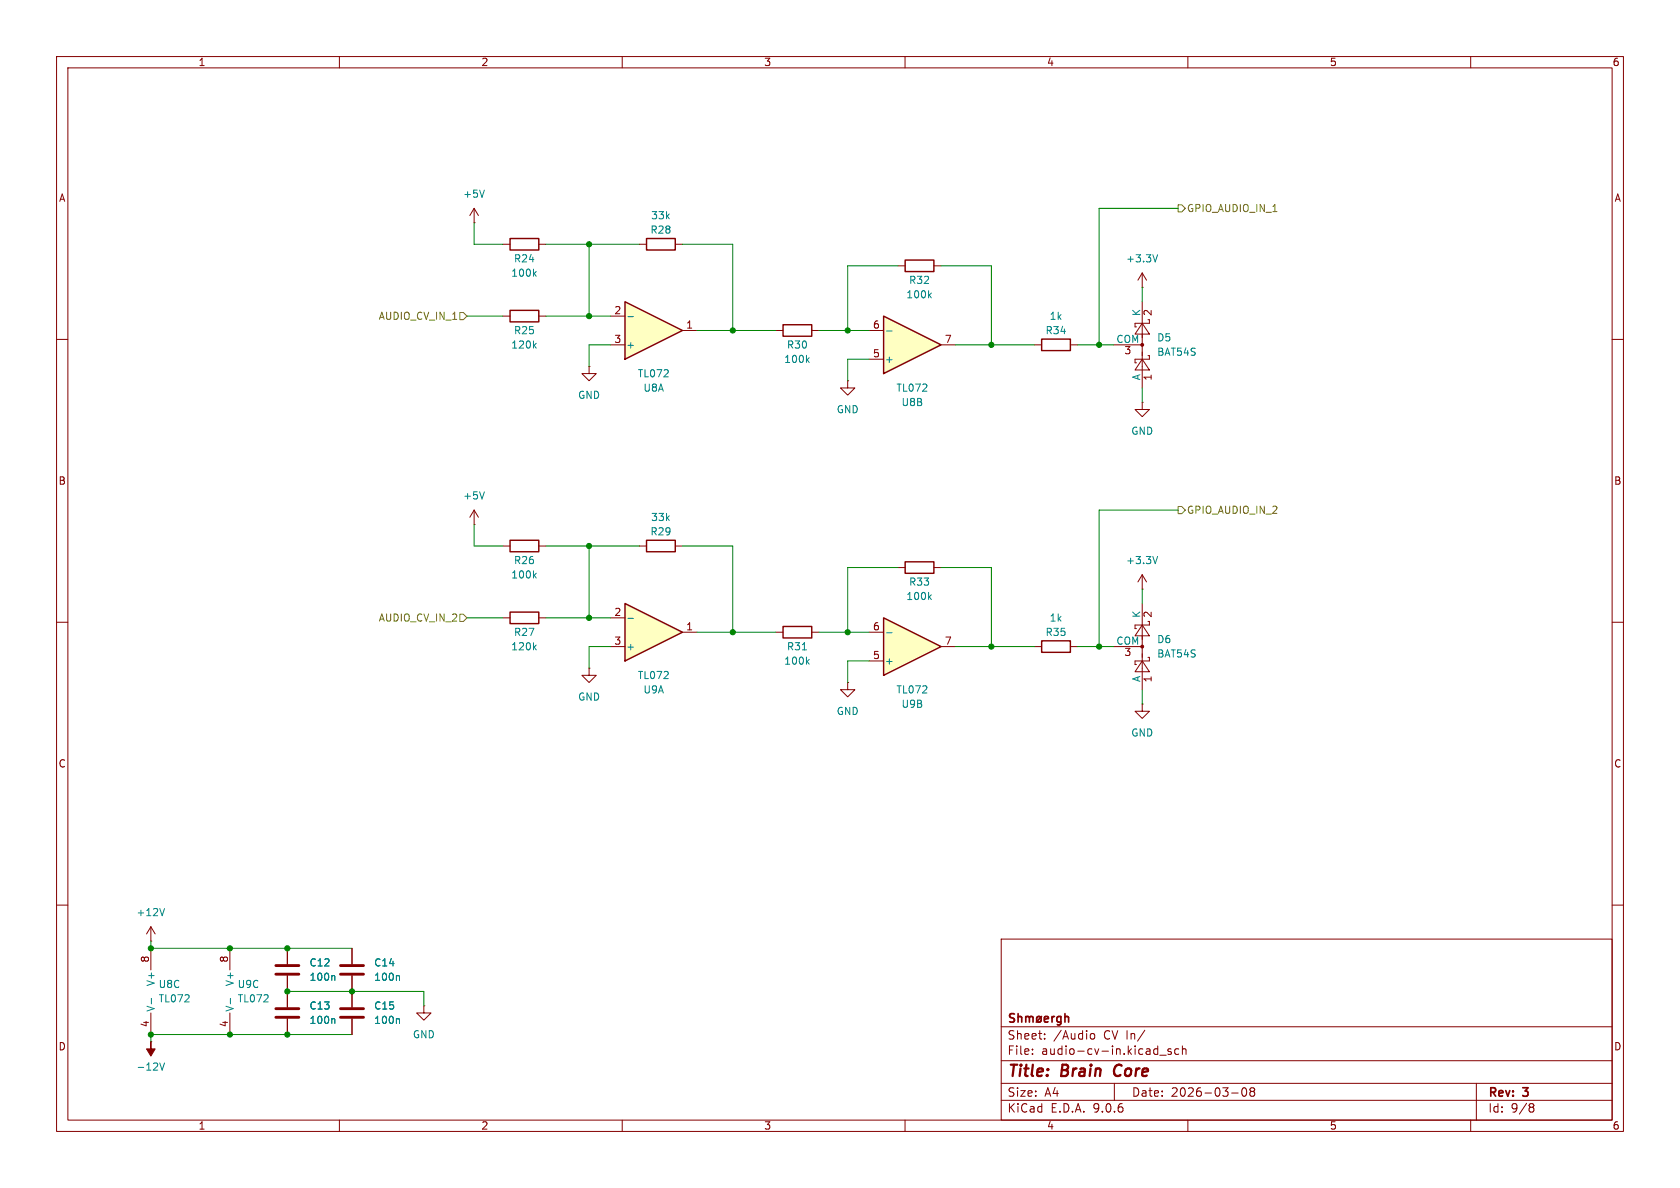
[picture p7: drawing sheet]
<svg xmlns="http://www.w3.org/2000/svg" width="297mm" height="210mm" viewBox="0 0 297 210" stroke-linecap="round" stroke-linejoin="round" font-family="sans-serif">
<g fill="none" stroke="#840000" stroke-width=".18">
<path d="M10 10h277v190h-277zM12 12h273v186h-273zM60 10v2M110 10v2M160 10v2M210 10v2M260 10v2M10 60h2M285 60h2M10 110h2M104.1 118.1v1.3h1.3l-1.3 1.3-1.2-1.3h1.2M104.1 118.1h.1"/>
<path d="M158.7 100.3h1.3M165.1 100.3h1.3M285 110h2M10 160h2M177 166h108v32h-108zM285 160h2M60 198v2M110 198v2M160 198v2M177 194.5h108M177 191.5h108M177 187.5h108"/>
<path d="M177 181.5h108M182.5 186.3v.1M182.5 185.5v.1M184.7 183.6v.1M184.7 182.8v.1M192.7 183l.3-.3 .4 .1 .1 .2v.4l-.1 .2-.4 .1-.3-.3M197 191.5v3M202.4 182.1l-1.3 2M205 186.5h1.2M207 185.5l-.3-.1-.2 .2v.2l.5 .2v.3h-.5M208.4 185.5l-.4-.1-.3 .3v.4l.1 .2h.6M209 185.5l.2-.1 .4 .1 .1 .9"/>
<path d="M209 184.9v1.5M210 198v2M217.7 193.2h1.2M219.7 192.4l.2-.1a.81 .81 0 0 1 .6 .6 .81 .81 0 0 1-.3 .8l-.2 .1a.81 .81 0 0 1-.3-1.4zM221.2 192.9l-.2-.2 .2-.4 .5 .1 .1 .2-.3 .3M221.2 192.9l-.2 .3v.5l.2 .1 .5-.1 .1-.2-.1-.4-.2-.2M221.2 192.9h.3M260 198v2M261 191.5v6.5M270.6 195.1l.4 .1 .2 .2-.3 .3M270.6 195.7h.3M270.9 195.7l.2 .2 .1 .4-.2 .2-.4 .1"/>
</g>
<path d="M197.2 188.5a1.27 1.27 0 0 0 0 1.6" fill="none" stroke="#840000" stroke-width=".4"/>
<g fill="none" stroke="#840000" stroke-width=".3">
<path d="M179.3 179.3l-.5-.1-.2 .1v.5l.6 .2 .1 .4-.2 .3-.6-.1M180 179.8l.2-.1 .4 .1v.9M180 179.2v1.5M181.3 179.8l.5-.1 .2 .2M181.3 179.7v1M182 179.9l.2-.2 .4 .1v.9M182 179.9v.8M183.4 179.8l.4-.1 .3 .3v.4l-.3 .3-.4-.1-.1-.2v-.4zM184.1 179.7l-.9 1M186 179.7v1M186.4 179.7l-.3 .1-.1 .2M187.6 179.8l-.5-.1-.3 .3v.4l.2 .2h.6"/>
<path d="M187.6 179.7v1.2l-.3 .3-.4-.1M188.3 179.8l.2-.1 .3 .1 .1 .9M188.3 179.2v1.5M184.6 180.2l.7-.2v-.2l-.5-.1-.2 .2 .1 .7h.6"/>
</g>
<path d="M160 99.3h5.1v2h-5.1z" fill="none" stroke="#840000" stroke-width=".25"/>
<path d="M164.3 105.5l.3 .5M164.6 105.1l-.4 .5" fill="none" stroke="#008484" stroke-width=".18"/>
<path d="M110.5 106.7l10.1 5.1-10.1 5z" fill="#ffffc2"/>
<path d="M90.2 42.2h5v2h-5zM90.2 108.2h5v2h-5zM110.5 106.7l10.1 5.1-10.1 5z" fill="none" stroke="#840000" stroke-width=".25"/>
<g fill="none" stroke="#840000" stroke-width=".18">
<path d="M83.8 39.4h.1M83.8 36.8l-.7 1.3M83.8 36.8l.8 1.3M83.8 36.8v2.6M88.9 43.2h1.3M95.2 43.2h1.3M88.9 109.2h1.3M95.2 109.2h1.3M107.9 114.3h2.6M107.9 109.2h2.6M120.6 111.8h2.6M26.7 166.4h.1"/>
<path d="M26.7 163.8v2.6M26.7 167.6v3.9M26.7 179.1v3.8M26.7 163.8l-.8 1.3M26.7 163.8l.7 1.3M40.6 167.6v3.9M40.6 179.1v3.8M50.8 167.6v2.8M50.8 172.5v5.6M62.2 167.6v2.8M62.2 172.5v5.6M74.9 177.8v1.3h1.3l-1.3 1.2-1.2-1.2h1.2"/>
<path d="M74.9 177.8h.1M26.7 184.2h.1M50.8 180.1v2.8M62.2 180.1v2.8"/>
</g>
<g fill="none" stroke="#008484" stroke-width=".18">
<path d="M85.6 33.6l-.4 1.3M94.4 48.4l.4 .4M94.8 48l-.5 .5M94.4 114.4l.4 .5M94.8 114l-.5 .5M111 109.3h1M26.8 176.5v1M29.1 160.6l-.4 1.3M40.7 176.5v1M59 172.5l.2 .1v.7M70.4 172.5l.2 .1v.7M28.2 187.9l.5 1.3 .4-1.3"/>
<path d="M59 180.1l.2 .2v.6M70.4 180.1l.2 .2v.6"/>
</g>
<path d="M26.7 184.2v1.2h.7l-.7 1.3-.8-1.3h.8z" fill="#840000" stroke="#840000" stroke-width=".18"/>
<path d="M48.8 170.7h4M48.8 172.2h4M48.8 178.3h4M48.8 179.8h4M60.2 170.7h4.1M60.2 172.2h4.1M60.2 178.3h4.1M60.2 179.8h4.1" fill="none" stroke="#840000" stroke-width=".51"/>
<path d="M110.5 53.3l10.1 5.1-10.1 5.1z" fill="#ffffc2"/>
<path d="M90.2 54.9h5v2h-5zM110.5 53.3l10.1 5.1-10.1 5.1zM114.3 42.2h5.1v2h-5.1zM138.4 57.4h5.1v2h-5.1zM90.2 95.5h5v2h-5zM114.3 95.5h5.1v2h-5.1z" fill="none" stroke="#840000" stroke-width=".25"/>
<g fill="none" stroke="#840000" stroke-width=".18">
<path d="M88.9 55.9h1.3M95.2 55.9h1.3M107.9 55.9h2.6M113 43.2h1.3M119.4 43.2h1.2M120.6 58.4h2.6M137.2 58.4h1.2M143.5 58.4h1.3M104.1 64.8v1.2h1.3l-1.3 1.3-1.2-1.3h1.2M104.1 64.8h.1M107.9 61h2.6M149.9 67.3v1.3h1.2l-1.2 1.3-1.3-1.3h1.3"/>
<path d="M149.9 67.3h.1M83.8 92.7h.1M83.8 90.2l-.7 1.2M83.8 90.2l.8 1.2M83.8 90.2v2.5M88.9 96.5h1.3M95.2 96.5h1.3M113 96.5h1.3M119.4 96.5h1.2M149.9 120.7v1.2h1.2l-1.2 1.3-1.3-1.3h1.3M149.9 120.7h.1"/>
</g>
<path d="M111 56h1M94.4 61.1l.4 .4M94.8 60.7l-.5 .5M142.7 63.6l.4 .5M143.1 63.2l-.5 .5M85.6 86.9l-.4 1.3M94.4 101.7l.4 .5M94.8 101.3l-.5 .5" fill="none" stroke="#008484" stroke-width=".18"/>
<path d="M156.2 109.2l10.2 5.1-10.2 5.1z" fill="#ffffc2"/>
<path d="M160 46h5.1v2h-5.1zM184.1 59.9h5.1v2.1h-5.1zM138.4 110.7h5.1v2.1h-5.1zM156.2 109.2l10.2 5.1-10.2 5.1zM184.1 113.3h5.1v2h-5.1z" fill="none" stroke="#840000" stroke-width=".25"/>
<g fill="none" stroke="#840000" stroke-width=".18">
<path d="M158.7 47h1.3M165.1 47h1.3M201.9 50.8h.1M201.9 57.2l1.3 1.9h-2.5zM201.9 48.3l-.7 1.2M201.9 48.3l.8 1.2M201.9 48.3v2.5M201.9 53.3v15.3M203.2 56.5v.7h-2.5v.6h.2M182.9 61h1.2M189.2 61h1.3M196.8 61h5.1"/>
<path d="M201.9 63.5l1.3 1.9h-2.5zM201.9 71.1v1.3h1.3l-1.3 1.3-1.2-1.3h1.2M201.9 71.1h.1M202.9 62.9h.3v.6h-2.5v.6h.2M137.2 111.8h1.2M143.5 111.8h1.3M153.7 116.8h2.5M153.7 111.8h2.5M166.4 114.3h2.5M182.9 114.3h1.2M189.2 114.3h1.3M201.9 104.1h.1"/>
<path d="M201.9 101.6v2.5M201.9 101.6l-.7 1.3M201.9 101.6l.8 1.3"/>
</g>
<path d="M164.3 52.2l.3 .4M164.6 51.8l-.4 .5M204.7 45l-.5 1.3M204.7 98.4l-.5 1.2M141.8 114.9h.8M142.7 116.9l.4 .5M143.1 116.6l-.5 .5M156.7 111.9h1" fill="none" stroke="#008484" stroke-width=".18"/>
<circle cx="201.9" cy="61" r=".25" fill="#840000" stroke="#840000" stroke-width=".18"/>
<path d="M156.2 55.9l10.2 5.1-10.2 5z" fill="#ffffc2"/>
<path d="M156.2 55.9l10.2 5.1-10.2 5z" fill="none" stroke="#840000" stroke-width=".25"/>
<g fill="none" stroke="#840000" stroke-width=".18">
<path d="M153.7 58.4h2.5M153.7 63.5h2.5M166.4 61h2.5M196.8 114.3h5.1M201.9 116.8l1.3 1.9h-2.5zM201.9 110.5l1.3 1.9h-2.5zM201.9 106.7v15.2M202.9 116.2h.3v.6h-2.5v.7h.2M203.2 109.9v.6h-2.5v.6h.2M201.9 124.5v1.2h1.3l-1.3 1.3-1.2-1.3h1.2M201.9 124.5h.1M50.8 167.6v2.8"/>
<path d="M50.8 172.5v5.6M62.2 167.6v2.8M62.2 172.5v5.6M50.8 180.1v2.8M62.2 180.1v2.8"/>
</g>
<path d="M156.7 58.5h1M59 172.5l.2 .1v.7M70.4 172.5l.2 .1v.7M59 180.1l.2 .2v.6M70.4 180.1l.2 .2v.6" fill="none" stroke="#008484" stroke-width=".18"/>
<circle cx="201.9" cy="114.3" r=".25" fill="#840000" stroke="#840000" stroke-width=".18"/>
<path d="M208.3 36.2h.6l.6 .6-.6 .7h-.6zM225 37.4h.7M81.3 55.2h.6l.6 .7-.6 .6h-.6zM208.3 89.5h.6l.6 .7-.6 .6h-.6zM81.3 108.6h.6l.6 .6-.6 .7h-.6z" fill="none" stroke="#848400" stroke-width=".18"/>
<g fill="none" stroke="#008400" stroke-width=".18">
<path d="M83.8 39.4v3.8h5.1M208.3 36.8h-14v24.2M82.5 55.9h6.4M96.5 43.2h16.5M96.5 55.9h11.4M104.1 43.2v12.7M120.6 43.2h8.9v15.2M123.2 58.4h14M144.8 58.4h8.9M158.7 47h-8.8v11.4M166.4 47h8.9v14M201.9 50.8v2.5"/>
<path d="M107.9 61h-3.8v3.8M153.7 63.5h-3.8v3.8M168.9 61h14M190.5 61h6.3M201.9 68.6v2.5M83.8 92.7v3.8h5.1M96.5 96.5h16.5M104.1 96.5v12.7M120.6 96.5h8.9v15.3M208.3 90.2h-14v24.1M82.5 109.2h6.4M96.5 109.2h11.4"/>
<path d="M107.9 114.3h-3.8v3.8M123.2 111.8h14M144.8 111.8h8.9M153.7 116.8h-3.8v3.9M158.7 100.3h-8.8v11.5M166.4 100.3h8.9v14M168.9 114.3h14M190.5 114.3h6.3M201.9 104.1v2.6M201.9 121.9v2.6M26.7 166.4v1.2h35.5M50.8 175.3h24.1v2.5"/>
<path d="M62.2 182.9h-35.5v1.3"/>
</g>
<g fill="#008400" stroke="#008400" stroke-width=".18">
<circle cx="149.9" cy="111.8" r=".46"/>
<circle cx="129.5" cy="111.8" r=".46"/>
<circle cx="26.7" cy="182.9" r=".46"/>
<circle cx="40.6" cy="182.9" r=".46"/>
<circle cx="104.1" cy="109.2" r=".46"/>
<circle cx="104.1" cy="96.5" r=".46"/>
<circle cx="50.8" cy="182.9" r=".46"/>
<circle cx="50.8" cy="175.3" r=".46"/>
<circle cx="50.8" cy="167.6" r=".46"/>
<circle cx="62.2" cy="175.3" r=".46"/>
<circle cx="40.6" cy="167.6" r=".46"/>
<circle cx="26.7" cy="167.6" r=".46"/>
<circle cx="104.1" cy="55.9" r=".46"/>
<circle cx="104.1" cy="43.2" r=".46"/>
<circle cx="149.9" cy="58.4" r=".46"/>
<circle cx="129.5" cy="58.4" r=".46"/>
<circle cx="194.3" cy="114.3" r=".46"/>
<circle cx="194.3" cy="61" r=".46"/>
<circle cx="175.3" cy="61" r=".46"/>
<circle cx="175.3" cy="114.3" r=".46"/>
</g>
<g font-size="2.8" fill="#840000">
<text x="178" y="190.9">Title:</text>
<text x="187.7" y="190.9">Brain</text>
<text x="197.8" y="190.9">Core</text>
</g>
<g font-size="2.1" fill="#840000">
<text x="178" y="184">Sheet:</text>
<text x="186.2" y="184">/Audio</text>
<text x="195.2" y="184">CV In/</text>
<text x="178" y="186.7">File:</text>
<text x="184.1" y="186.7">audio-cv-in.kicad_sch</text>
<text x="178" y="196.9">KiCad</text>
<text x="178" y="194.1">Size:</text>
<text x="184.7" y="194.1">A4</text>
<text x="185.7" y="196.9">E.D.A.</text>
<text x="193.3" y="196.9">9.0.6</text>
<text x="200" y="194.1">Date:</text>
<text x="207" y="194.1">2026-03-08</text>
<text x="263" y="194.3">Rev:</text>
<text x="263" y="196.9">Id:</text>
<text x="267.1" y="196.9">9/8</text>
<text x="269.4" y="194.3">3</text>
</g>
<g font-size="1.8" fill="#840000">
<text x="35" y="11.9">1</text>
<text x="85" y="11.9">2</text>
<text x="135" y="11.9">3</text>
<text x="185" y="11.9">4</text>
<text x="235" y="11.9">5</text>
<text x="285" y="11.9">6</text>
<text x="10.3" y="35.9">A</text>
<text x="285.3" y="35.9">A</text>
<text x="108.5" y="55.6">2</text>
<text x="121.2" y="58.2">1</text>
<text x="154.2" y="58.2">6</text>
<text x="203.9" y="56" transform="rotate(-90 203.9 56)">2</text>
<text x="108.5" y="60.7">3</text>
<text x="154.2" y="63.2">5</text>
<text x="166.9" y="60.7">7</text>
<text x="198.7" y="62.9">3</text>
<text x="203.9" y="67.4" transform="rotate(-90 203.9 67.4)">1</text>
<text x="10.3" y="85.9">B</text>
<text x="285.3" y="85.9">B</text>
<text x="108.5" y="109">2</text>
<text x="121.2" y="111.5">1</text>
<text x="154.2" y="111.5">6</text>
<text x="203.9" y="109.3" transform="rotate(-90 203.9 109.3)">2</text>
<text x="108.5" y="114">3</text>
<text x="154.2" y="116.6">5</text>
<text x="166.9" y="114">7</text>
<text x="198.7" y="116.3">3</text>
<text x="203.9" y="120.7" transform="rotate(-90 203.9 120.7)">1</text>
<text x="10.3" y="135.9">C</text>
<text x="285.3" y="135.9">C</text>
<text x="26.4" y="170.3" transform="rotate(-90 26.4 170.3)">8</text>
<text x="40.4" y="170.3" transform="rotate(-90 40.4 170.3)">8</text>
<text x="10.3" y="185.9">D</text>
<text x="26.4" y="181.7" transform="rotate(-90 26.4 181.7)">4</text>
<text x="40.4" y="181.7" transform="rotate(-90 40.4 181.7)">4</text>
<text x="285.3" y="185.9">D</text>
<text x="35" y="199.9">1</text>
<text x="85" y="199.9">2</text>
<text x="135" y="199.9">3</text>
<text x="185" y="199.9">4</text>
<text x="235" y="199.9">5</text>
<text x="285" y="199.9">6</text>
</g>
<g font-size="1.8" fill="#008484">
<text x="81.8" y="35.2">+5V</text>
<text x="114.9" y="41.5">R28</text>
<text x="115" y="39">33k</text>
<text x="90.8" y="46.6">R24</text>
<text x="199" y="46.6">+3.3V</text>
<text x="90.3" y="49.1">100k</text>
<text x="160.1" y="52.9">100k</text>
<text x="160.6" y="50.4">R32</text>
<text x="90.8" y="59.3">R25</text>
<text x="184.7" y="59.3">R34</text>
<text x="185.5" y="56.7">1k</text>
<text x="201.7" y="56" transform="rotate(-90 201.7 56)">K</text>
<text x="90.3" y="61.8">120k</text>
<text x="110.6" y="61.8">+</text>
<text x="138.5" y="64.4">100k</text>
<text x="139" y="61.8">R30</text>
<text x="156.3" y="64.4">+</text>
<text x="197.3" y="60.7">COM</text>
<text x="204.5" y="60.6">D5</text>
<text x="204.5" y="63.1">BAT54S</text>
<text x="102.1" y="70.7">GND</text>
<text x="112.7" y="66.9">TL072</text>
<text x="113.7" y="69.4">U8A</text>
<text x="158.4" y="69.4">TL072</text>
<text x="159.3" y="72">U8B</text>
<text x="201.7" y="67.3" transform="rotate(-90 201.7 67.3)">A</text>
<text x="147.8" y="73.3">GND</text>
<text x="199.9" y="77.1">GND</text>
<text x="81.8" y="88.5">+5V</text>
<text x="114.9" y="94.8">R29</text>
<text x="115" y="92.3">33k</text>
<text x="90.8" y="99.9">R26</text>
<text x="199" y="99.9">+3.3V</text>
<text x="90.3" y="102.5">100k</text>
<text x="160.1" y="106.3">100k</text>
<text x="160.6" y="103.7">R33</text>
<text x="90.8" y="112.6">R27</text>
<text x="184.7" y="112.6">R35</text>
<text x="185.5" y="110.1">1k</text>
<text x="201.7" y="109.3" transform="rotate(-90 201.7 109.3)">K</text>
<text x="204.5" y="113.9">D6</text>
<text x="90.3" y="115.2">120k</text>
<text x="110.6" y="115.2">+</text>
<text x="138.5" y="117.7">100k</text>
<text x="139" y="115.2">R31</text>
<text x="156.3" y="117.7">+</text>
<text x="197.3" y="114">COM</text>
<text x="204.5" y="116.4">BAT54S</text>
<text x="102.1" y="124.1">GND</text>
<text x="112.7" y="120.2">TL072</text>
<text x="113.7" y="122.8">U9A</text>
<text x="158.4" y="122.8">TL072</text>
<text x="159.3" y="125.3">U9B</text>
<text x="201.7" y="120.7" transform="rotate(-90 201.7 120.7)">A</text>
<text x="147.8" y="126.6">GND</text>
<text x="199.9" y="130.4">GND</text>
<text x="24" y="162.2">+12V</text>
<text x="54.6" y="173.6">100n</text>
<text x="54.6" y="171">C12</text>
<text x="66" y="173.6">100n</text>
<text x="66" y="171">C14</text>
<text x="27.5" y="178.9" transform="rotate(-90 27.5 178.9)">V-</text>
<text x="27.5" y="174.4" transform="rotate(-90 27.5 174.4)">V+</text>
<text x="27.9" y="174.9">U8C</text>
<text x="27.9" y="177.4">TL072</text>
<text x="41.5" y="178.9" transform="rotate(-90 41.5 178.9)">V-</text>
<text x="41.5" y="174.4" transform="rotate(-90 41.5 174.4)">V+</text>
<text x="41.9" y="174.9">U9C</text>
<text x="41.9" y="177.4">TL072</text>
<text x="54.6" y="178.7">C13</text>
<text x="66" y="178.7">C15</text>
<text x="54.6" y="181.2">100n</text>
<text x="66" y="181.2">100n</text>
<text x="72.9" y="183.7">GND</text>
<text x="24" y="189.5">-12V</text>
</g>
<g font-size="1.8" fill="#848400">
<text x="209.7" y="37.7">GPIO_AUDIO_IN_1</text>
<text x="66.9" y="56.7">AUDIO_CV_IN_1</text>
<text x="209.7" y="91">GPIO_AUDIO_IN_2</text>
<text x="66.9" y="110.1">AUDIO_CV_IN_2</text>
</g>
</svg>
